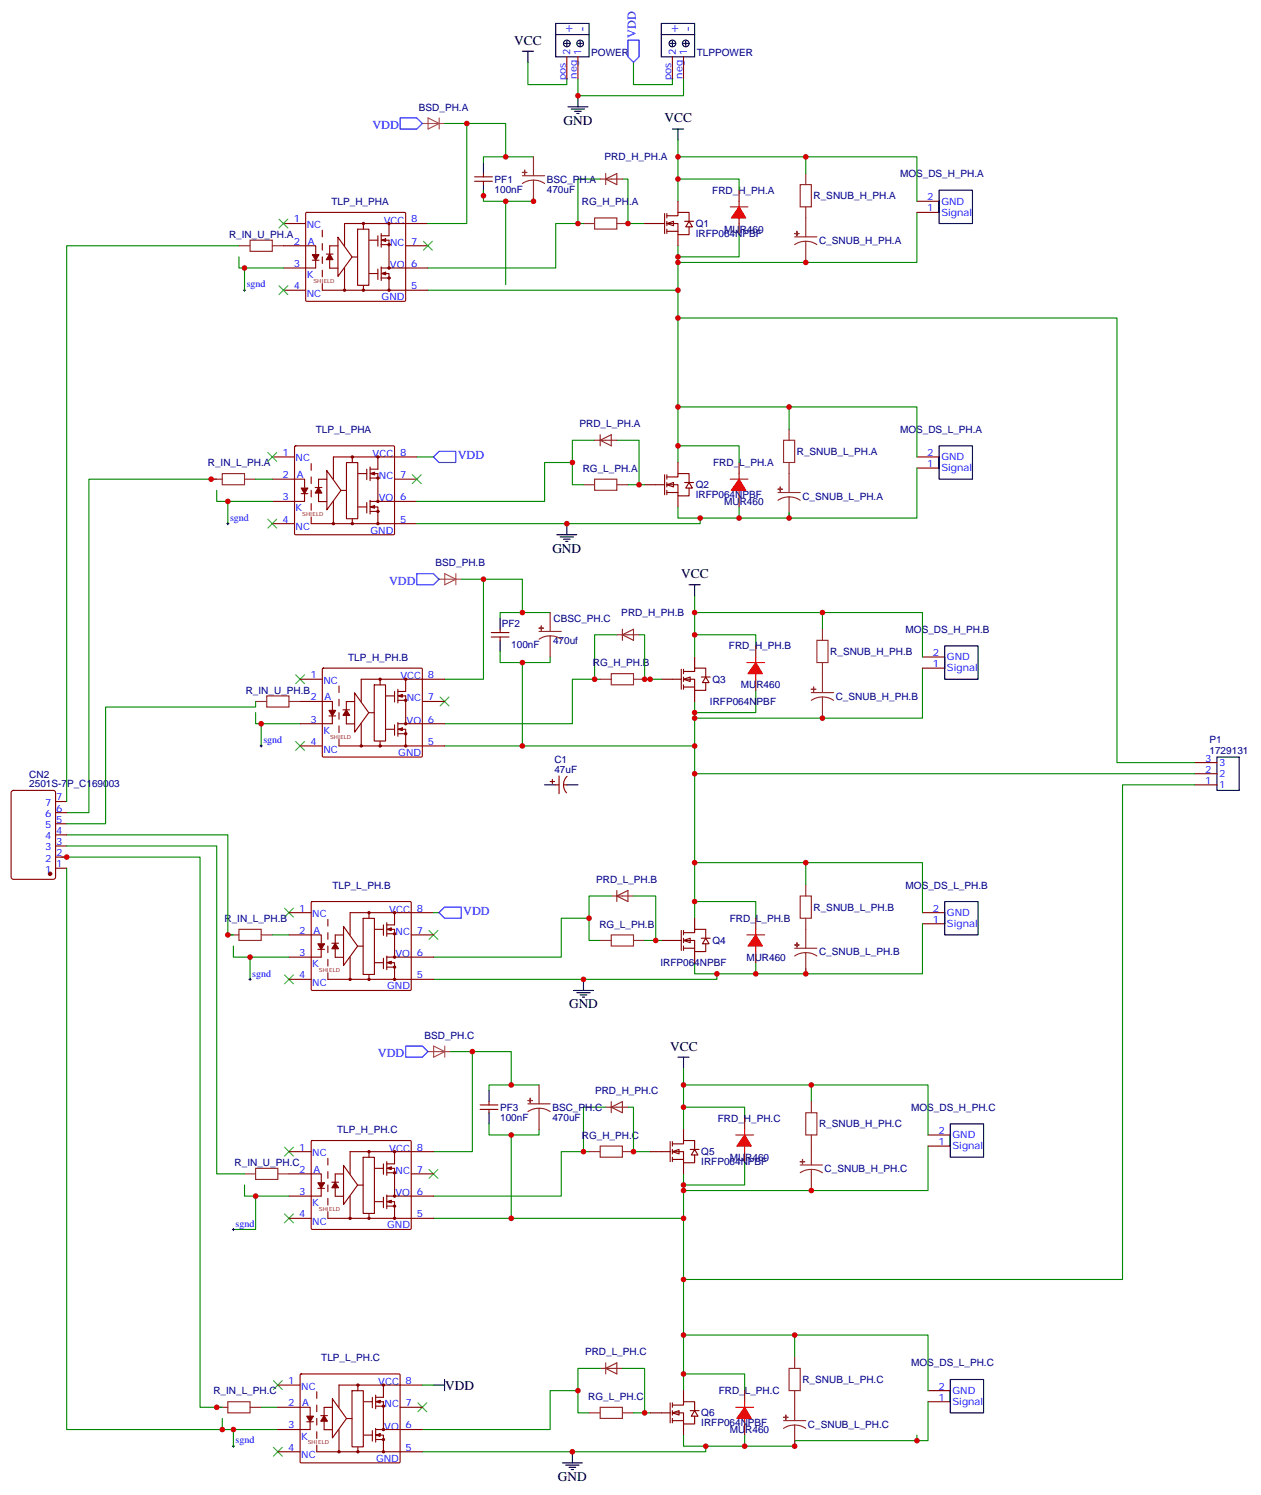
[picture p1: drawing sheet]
<svg xmlns="http://www.w3.org/2000/svg" width="400mm" height="474mm" viewBox="0 0 400 474" stroke-linecap="round" stroke-linejoin="round" font-family="sans-serif">
<g fill="none" stroke="#000" stroke-width=".35">
<path d="M165.8 16.3h3.5M167.6 16.3v3.5M176.4 7.4h10.6v10.6h-10.6zM176.4 11h10.6M179.2 13.8h1.4M179.9 13.1v1.4M183.4 13.8h1.5M184.1 13.1v1.4M209.9 7.4h10.6v10.6h-10.6zM209.9 11h10.6M212.7 13.8h1.4M213.4 13.1v1.4"/>
<path d="M217 13.8h1.4M217.7 13.1v1.4M180.3 33.9h6.3M181.3 34.6h4.3M182.4 35.3h2.1M183.1 36h.7M183.4 30.4v3.5M153.5 51.5v3.6M153.5 58.6v3.5M213.4 41h3.6M215.2 41v3.5M298.1 63.9v3.5v-7h10.6v10.5h-10.6v-3.5"/>
<path d="M298.1 145v3.6v-7.1h10.6v10.6h-10.6v-3.5M176.7 169.7h6.4M177.8 170.4h4.2M178.9 171.1h2.1M179.6 171.8h.7M179.9 166.2v3.5M158.7 196.2v3.5M218.7 185.6h3.5M220.5 185.6v3.5M158.7 203.2v3.6M299.9 208.5v3.6v-7.1h10.5v10.6h-10.5v-3.5M386.3 240.3h7v10.6h-7z"/>
<path d="M299.9 289.7v3.5v-7.1h10.5v10.6h-10.5v-3.5M182 314.4h6.4M183.1 315.1h4.2M184.1 315.8h2.2M184.9 316.5h.7M185.2 310.8v3.6M215.2 335.5h3.5M217 335.5v3.6M155.2 346.1v3.5M155.2 353.2v3.5M301.6 360.2v3.5v-7h10.6v10.6h-10.6v-3.6M137.6 439.6h3.5"/>
<path d="M141.1 437.8v3.6M301.6 441.4v3.5v-7.1h10.6v10.6h-10.6v-3.5M178.5 464.3h6.4M179.6 465h4.2M180.6 465.7h2.1M181.3 466.4h.7M181.7 460.8v3.5"/>
<circle cx="179.9" cy="13.8" r="1.06"/>
<circle cx="184.1" cy="13.8" r="1.06"/>
<circle cx="213.4" cy="13.8" r="1.06"/>
<circle cx="217.7" cy="13.8" r="1.06"/>
</g>
<g fill="none" stroke="#870000" stroke-width=".35">
<path d="M179.9 18v7.1M183.4 18v7.1M213.4 18v7.1M217 18v7.1M150.6 57.5h5.7M150.6 56.1h5.7M153.5 55.1v1M153.5 57.5v1.1M90 78h10.2v2.6M90 70.9h7M97.1 67.6l.3-.2 31.2 .1 .2 .3-.1 27.7-.3 .1h-31.2l-.2-.3zM107.3 75.3l4.5 6.3-4.5 6.1z"/>
<path d="M107.3 78h-2.7v2.7M113.5 72.7h3.6v17.9h-3.6zM115.4 70.9v1.8M117.2 76.2h2.7M119.9 74.8v3.3M121 74.1v4.4M121 77.6h2.5M122.4 76.2h1.1v9.2M123.5 70.9v3.9h-2.5M128.8 78h7M135.8 70.9h-26.4v7.1M234.6 60.4v3.5"/>
<path d="M234.6 70.9v3.6M291 67.4h7.1M291 63.9h7.1M90 92.1h7M99.1 82.6h2.1M100.2 82.6v2.5h-10.2M102.3 92.1h33.5M103.6 80.6h2.1M104.6 82.4v2.7h2.7M109.4 85.1v7M111.8 81.6h1.7M115.4 90.7v1.4"/>
<path d="M117.2 86.8h2.7M119.9 85.4v3.3M121 85.1h14.8M121 84.7v4.3M121 88.2h2.5M122.4 86.8h1.1v5.3M86.4 152.1h10.3v2.6M86.4 145h7.1M93.5 141.7l.3-.2h31.3l.1 .4v27.6l-.3 .2h-31.2l-.2-.3zM95.6 156.7h2.1M96.7 156.7v2.4h-10.3M100 154.7h2.2"/>
<path d="M101.1 156.5v2.7h2.6M103.7 149.4l4.5 6.2-4.5 6.2zM103.7 152.1h-2.6v2.6M105.8 159.1v7.1M108.2 155.6h1.8M110 146.8h3.6v17.8h-3.6zM111.8 145v1.8M113.7 150.3h2.7M116.4 148.9v3.3M116.4 159.5v3.3M117.5 159.1h14.8M117.5 148.2v4.3"/>
<path d="M117.5 158.8v4.3M117.5 151.7h2.4M118.9 150.3h1v9.2M119.9 145v3.9h-2.4M125.2 152.1h7.1M132.3 145h-26.5v7.1M234.6 146.8v3.5M234.6 157.4v3.5M291 145h7.1M291 148.6h7.1M86.4 166.2h7.1M98.8 166.2h33.5"/>
<path d="M111.8 164.8v1.4M113.7 160.9h2.7M117.5 162.3h2.4M118.9 160.9h1v5.3M158.7 199.7v1.1M95.2 215.6h7.1M102.4 212.2l.3-.1h31.2l.2 .3-.1 27.7-.3 .2-31.2-.1-.2-.3zM112.6 219.9l4.4 6.3-4.4 6.2zM118.8 217.4h3.6v17.8h-3.6zM120.6 215.6v1.7M125.2 219.5v3.3M126.3 218.8v4.3"/>
<path d="M128.8 215.6v3.9h-2.5M141.1 215.6h-26.4v7M155.9 202.2h5.7M155.9 200.8h5.7M158.7 202.2v1M239.9 205v3.5M239.9 215.6v3.5M292.8 212.1h7.1M292.8 208.5h7.1M95.2 222.6h10.3v2.7M95.2 236.7h7.1M104.4 227.2h2.1"/>
<path d="M105.5 227.2v2.5h-10.3M107.6 236.7h33.5M108.9 225.3h2.1M109.9 227.1v2.6h2.7M112.6 222.7h-2.7v2.6M114.7 229.7v7M117 226.2h1.8M120.6 235.3v1.4M122.5 231.5h2.7M122.5 220.9h2.7M125.2 230v3.4M126.3 229.7h14.8"/>
<path d="M126.3 229.3v4.4M126.3 232.9h2.5M126.3 222.3h2.5M127.7 231.5h1.1v5.2M127.7 220.9h1.1v9.1M134.1 222.6h7M379.2 249.1h7.1M379.2 245.6h7.1M379.2 242h7.1M91.7 296.7h10.3v2.7M91.7 289.7h7.1M98.8 286.3l.3-.2 31.3 .1 .1 .3v27.7l-.3 .2-31.2-.1-.2-.3z"/>
<path d="M105.3 299.4h2.2M109 294l4.5 6.3-4.5 6.1zM109 296.7h-2.6v2.7M115.3 291.5h3.5v17.8h-3.5zM117.1 289.7v1.7M119 295h2.7M121.7 293.5v3.4M122.8 292.8v4.4M122.8 296.4h2.4M124.2 295h1v9.1M125.2 289.7v3.8h-2.4M130.5 296.7h7.1"/>
<path d="M137.6 289.7h-26.5v7M239.9 291.4v3.6M292.8 289.7h7.1M292.8 293.2h7.1M91.7 310.8h7.1M100.9 301.3h2.1M102 301.3v2.5h-10.3M104.1 310.8h33.5M106.4 301.2v2.6h2.6M111.1 303.8v7M113.5 300.3h1.8M117.1 309.4v1.4"/>
<path d="M119 305.5h2.7M121.7 304.1v3.4M122.8 303.8h14.8M122.8 303.4v4.4M122.8 307h2.4M124.2 305.5h1v5.3M239.9 302v3.5M152.4 352.1h5.6M152.4 350.7h5.6M155.2 349.6v1.1M155.2 352.1v1.1M236.4 354.9v3.6"/>
<path d="M91.7 372.6h10.3v2.6M91.7 365.5h7.1M98.8 362.2l.3-.2h31.3l.1 .3v27.7l-.3 .2h-31.2l-.2-.3zM100.9 377.2h2.1M102 377.2v2.4h-10.3M105.3 375.2h2.2M106.4 377v2.7h2.6M109 369.9l4.5 6.2-4.5 6.2zM109 372.6h-2.6v2.6M111.1 379.6v7.1M113.5 376.1h1.8M115.3 367.3h3.5v17.8h-3.5z"/>
<path d="M117.1 365.5v1.8M119 370.8h2.7M121.7 369.4v3.3M121.7 380v3.3M122.8 368.7v4.3M122.8 379.3v4.3M122.8 379.6h14.8M122.8 372.2h2.4M124.2 370.8h1v9.2M125.2 365.5v3.9h-2.4M130.5 372.6h7.1M137.6 365.5h-26.5v7.1"/>
<path d="M236.4 365.5v3.5M294.6 363.7h7M294.6 360.2h7M91.7 386.7h7.1M104.1 386.7h33.5M117.1 385.3v1.4M119 381.4h2.7M122.8 382.8h2.4M124.2 381.4h1v5.3M88.2 439.6h7M95.3 436.2l.3-.1h31.2l.2 .3-.1 27.7-.3 .2-31.2-.1-.2-.3zM113.6 439.6v1.8"/>
<path d="M121.7 439.6v3.9h-2.5M134.1 439.6h-26.5v7.1M88.2 446.7h10.2v2.6M97.4 451.2h2.1M98.4 451.2v2.5h-10.2M101.8 449.3h2.1M102.9 451.1v2.7h2.6M105.5 444l4.5 6.2-4.5 6.2zM105.5 446.7h-2.6v2.6M107.6 453.7v7.1M110 450.2h1.7M111.7 441.4h3.6v17.8h-3.6z"/>
<path d="M113.6 459.4v1.4M115.5 455.5h2.7M115.5 444.9h2.7M118.2 443.5v3.3M118.2 454.1v3.3M119.2 453.7h14.9M119.2 442.8v4.3M119.2 453.4v4.3M119.2 456.9h2.5M119.2 446.3h2.5M120.6 455.5h1.1v5.3M120.6 444.9h1.1v9.2"/>
<path d="M127 446.7h7.1M236.4 441.4v3.5M236.4 451.9v3.6M294.6 444.9h7M294.6 441.4h7M88.2 460.8h7M100.5 460.8h33.6"/>
</g>
<g fill="none" stroke="#008700" stroke-width=".35">
<path d="M167.6 19.8v7h12.3v-1.7M201.1 19.8v7h12.3v-1.7M141.1 39.2h7.1M183.4 25.1v5.3h33.6v-5.3M160.5 49.8v-10.6h-12.3v31.7h-12.4M169.3 49.8h-15.8v1.7M190.5 56.8h-7.1v14.1h1.8M197.6 56.8h1.7v14.1h5.3M215.2 44.5v19.4M215.2 56.8h19.4v3.6M215.2 49.8h40.6v5.3M255.8 49.8h35.2v14.1"/>
<path d="M153.5 60.4v3.5h15.8v-1.8M160.5 63.9v26.4M183.4 70.9h-7v14.2h-40.6M215.2 78v68.8M234.6 74.5v7h-19.4M291 67.4v15.9h-75.8M75.8 81.5v3.6h14.2M135.8 92.1h79.4M215.2 100.9h139.3v141.1h24.7M188.7 139.7h-7v14.1h3.5M195.8 139.7h7v14.1h-3.5M215.2 129.2h35.3v7"/>
<path d="M250.5 129.2h40.5v15.8M68.8 152.1h-40.6v105.8h-7M68.8 155.6v3.5h17.6M81.1 152.1h5.3M132.3 145h5.3M181.7 146.8h-8.8v12.3h-40.6M215.2 141.5h19.4v5.3M291 148.6v15.8h-40.5M215.2 160.9v3.5h19.4v-3.5M222.2 164.4v1.8h-89.9M250.5 162.7v1.7h-15.9M146.4 183.8h7.1"/>
<path d="M165.8 194.4v-10.6h-12.3v31.8h-12.4M174.6 194.4h-15.9v1.8M220.5 194.4h40.6v5.3M220.5 189.1v19.4M261.1 194.4h31.7v14.1M158.7 206.8v3.5h15.9v-1.8M165.8 210.3v26.4M188.7 215.6h-7v14.1h-40.6M195.8 201.5h-7.1v14.1h1.8M202.8 201.5h1.8v14.1h1.8M220.5 201.5h19.4v3.5M239.9 219.1v7.1h-19.4v-3.6"/>
<path d="M292.8 212.1v15.8h-72.3M81.1 226.2v3.5h14.1M141.1 236.7h79.4M220.5 226.2v65.2M220.5 245.6h158.7M379.2 249.1h-22.9v157h-139.3M19.4 272h44.1v174.7h7.1M21.2 265h51.1v31.7h1.8M220.5 273.8h35.3v7M255.8 273.8h37v15.9M86.4 296.7h5.3M137.6 289.7h1.7"/>
<path d="M187 291.4h-8.8v12.4h-40.6M194 284.4h-7v14.1h3.5M201.1 284.4h7v14.1h-3.5M220.5 286.1h19.4v5.3M292.8 293.2v15.9h-37M74.1 300.2v3.6h17.6M220.5 305.5v3.6h19.4v-3.6M227.5 309.1v1.7h-89.9M255.8 307.3v1.8h-15.9M142.9 333.8h7M217 339.1v19.4M155.2 356.7v3.5h15.9v-1.7"/>
<path d="M162.3 344.3v-10.5h-12.4v31.7h-12.3M171.1 344.3h-15.9v1.8M192.3 351.4h-7.1v14.1h1.8M199.3 351.4h1.8v14.1h5.3M217 344.3h40.5v5.3M217 351.4h19.4v3.5M257.5 344.3h37.1v15.9M77.6 376.1v3.5h14.1M162.3 360.2v26.5M185.2 365.5h-7v14.1h-40.6M217 376.1v65.3M236.4 369v7.1h-19.4v-3.5"/>
<path d="M294.6 363.7v14.2h-77.6M137.6 386.7h79.4M134.1 439.6h3.5M190.5 434.3h-7.1v14.1h3.6M197.6 434.3h7v14.1h-3.5M217 423.7h35.2v7.1M217 436.1h19.4v5.3M252.2 423.7h42.4v17.7M70.6 450.2v3.5h17.6M82.9 446.7h5.3M183.4 441.4h-8.8v12.3h-40.5M217 455.5v3.5h19.4v-3.5"/>
<path d="M224 459v1.8h-89.9M291 455.5v1.7h-38.8v1.8h-15.8M294.6 444.9v12.3h-3.6"/>
</g>
<g fill="none" stroke="#8c2424" stroke-width=".35">
<path d="M190.5 56.8h7.1M192.3 56.8l3.5-1.7v3.5zM192.3 55.1v3.5M254 58.6h3.5v7.1h-3.5zM255.8 55.1v3.5M75.8 78h3.6M79.4 76.2h7v3.6h-7zM86.4 78h3.6M185.2 70.9h3.5M188.7 69.2h7.1v3.5h-7.1zM195.8 70.9h3.5M252.2 75.2h7.1"/>
<path d="M255.8 76.6l1.8 .2 1.7 .8M255.8 76.6l-1.9 .2-1.7 .8M255.8 65.7v9.5M255.8 76.6v6.7M188.7 139.7h7.1M190.5 139.7l3.5-1.7v3.5zM190.5 138v3.5M248.7 139.7h3.5v7.1h-3.5zM250.5 136.2v3.5M67 152.1h3.6M70.6 150.3h7v3.5h-7zM77.6 152.1h3.5"/>
<path d="M185.2 153.8h3.5M188.7 152.1h7.1v3.5h-7.1zM195.8 153.8h3.5M246.9 156.3h7.1M250.5 157.7l1.8 .3 1.7 .8M250.5 157.7l-1.9 .3-1.7 .8M250.5 146.8v9.5M250.5 157.7v6.7M197.6 199.7v3.5M261.1 199.7v3.5M190.5 215.6h3.5M194 213.8h7.1v3.5h-7.1z"/>
<path d="M195.8 201.5h7M197.6 201.5l3.5-1.8v3.5zM201.1 215.6h3.5M257.5 219.8h7.1M259.3 203.2h3.5v7.1h-3.5zM261.1 210.3v9.5M81.1 222.6h3.6M84.7 220.9h7v3.5h-7zM91.7 222.6h3.5M261.1 221.2l1.8 .3 1.7 .8M261.1 221.2l-1.9 .3-1.7 .8M261.1 221.2v6.7"/>
<path d="M72.3 296.7h3.5M75.8 295h7.1v3.5h-7.1zM82.9 296.7h3.5M190.5 298.5h3.5M194 296.7h7.1v3.5h-7.1zM194 284.4h7.1M195.8 282.6v3.5M195.8 284.4l3.5-1.8v3.5zM201.1 298.5h3.5M254 284.4h3.5v7h-3.5zM255.8 280.8v3.6M255.8 291.4v9.6"/>
<path d="M252.2 301h7.1M255.8 302.4l1.8 .2 1.7 .8M255.8 302.4l-1.9 .2-1.7 .8M255.8 302.4v6.7M192.3 351.4h7M194 349.6v3.6M194 351.4l3.6-1.8v3.6zM255.8 353.2h3.5v7h-3.5zM257.5 349.6v3.6M77.6 372.6h3.5M81.1 370.8h7.1v3.5h-7.1zM88.2 372.6h3.5"/>
<path d="M187 365.5h3.5M190.5 363.7h7.1v3.6h-7.1zM197.6 365.5h3.5M254 369.7h7.1M257.5 371.2l1.9 .2 1.7 .8M257.5 371.2l-1.8 .2-1.7 .8M257.5 360.2v9.5M257.5 371.2v6.7M190.5 434.3h7.1M192.3 432.5v3.6M192.3 434.3l3.5-1.8v3.6zM250.5 434.3h3.5v7.1h-3.5z"/>
<path d="M252.2 430.8v3.5M68.8 446.7h3.5M72.3 444.9h7.1v3.5h-7.1zM79.4 446.7h3.5M187 448.4h3.5M190.5 446.7h7.1v3.5h-7.1zM197.6 448.4h3.5M248.7 450.9h7.1M252.2 452.3l1.9 .2 1.7 .9M252.2 452.3l-1.8 .2-1.7 .9M252.2 441.4v9.5M252.2 452.3v6.7"/>
</g>
<path d="M102.3 73.1v21.1M98.8 147.1v21.2M107.6 217.7v21.2M104.1 291.8v21.1M104.1 367.6v21.2M100.5 441.7v21.2" fill="none" stroke="#870000" stroke-width=".35" stroke-dasharray="2.1 2.1"/>
<g fill="#870000" stroke="#870000" stroke-width=".35">
<path d="M121 86.8l1.4-.4v.8z"/>
<path d="M121 76.2l1.4-.4v.8z"/>
<path d="M99.1 80.8h2.1l-1 1.8z"/>
<path d="M104.6 80.6l1.1 1.8h-2.1z"/>
<path d="M117.5 160.9l1.4-.4v.8z"/>
<path d="M117.5 150.3l1.4-.4v.8z"/>
<path d="M95.6 154.9h2.1l-1 1.8z"/>
<path d="M101.1 154.7l1.1 1.8h-2.2z"/>
<path d="M122.8 305.5l1.4-.4v.8z"/>
<path d="M122.8 294.9l1.4-.4v.9z"/>
<path d="M100.9 299.5h2.1l-1 1.8z"/>
<path d="M106.4 299.4l1.1 1.7h-2.2z"/>
<path d="M126.3 231.4l1.4-.4v.9z"/>
<path d="M126.3 220.9l1.4-.4v.8z"/>
<path d="M104.4 225.5h2.1l-1 1.7z"/>
<path d="M109.9 225.3l1.1 1.7h-2.1z"/>
<path d="M119.3 455.5l1.3-.5v.9z"/>
<path d="M119.3 444.9l1.3-.4v.8z"/>
<path d="M97.4 449.5h2.1l-1.1 1.7z"/>
<path d="M102.9 449.3l1 1.8h-2.1z"/>
<path d="M122.8 381.4l1.4-.4v.8z"/>
<path d="M122.8 370.8l1.4-.4v.8z"/>
<path d="M100.9 375.4h2.1l-1 1.8z"/>
<path d="M106.4 375.2l1.1 1.8h-2.2z"/>
<circle cx="123.5" cy="92.1" r=".35"/>
<circle cx="123.5" cy="88.2" r=".35"/>
<circle cx="123.5" cy="85.1" r=".35"/>
<circle cx="115.4" cy="92.1" r=".35"/>
<circle cx="109.4" cy="92.1" r=".35"/>
<circle cx="123.5" cy="77.6" r=".35"/>
<circle cx="115.4" cy="70.9" r=".35"/>
<circle cx="123.5" cy="70.9" r=".35"/>
<circle cx="119.9" cy="166.2" r=".35"/>
<circle cx="119.9" cy="162.3" r=".35"/>
<circle cx="119.9" cy="159.1" r=".35"/>
<circle cx="111.8" cy="166.2" r=".35"/>
<circle cx="105.8" cy="166.2" r=".35"/>
<circle cx="119.9" cy="151.7" r=".35"/>
<circle cx="111.8" cy="145" r=".35"/>
<circle cx="119.9" cy="145" r=".35"/>
<circle cx="125.2" cy="310.8" r=".35"/>
<circle cx="125.2" cy="307" r=".35"/>
<circle cx="125.2" cy="303.8" r=".35"/>
<circle cx="117.1" cy="310.8" r=".35"/>
<circle cx="111.1" cy="310.8" r=".35"/>
<circle cx="125.2" cy="296.4" r=".35"/>
<circle cx="117.1" cy="289.7" r=".35"/>
<circle cx="125.2" cy="289.7" r=".35"/>
<circle cx="128.8" cy="236.7" r=".35"/>
<circle cx="128.8" cy="232.9" r=".35"/>
<circle cx="128.8" cy="229.7" r=".35"/>
<circle cx="120.7" cy="236.7" r=".35"/>
<circle cx="114.7" cy="236.7" r=".35"/>
<circle cx="128.8" cy="222.3" r=".35"/>
<circle cx="120.7" cy="215.6" r=".35"/>
<circle cx="128.8" cy="215.6" r=".35"/>
<circle cx="121.7" cy="460.8" r=".35"/>
<circle cx="121.7" cy="456.9" r=".35"/>
<circle cx="121.7" cy="453.7" r=".35"/>
<circle cx="113.6" cy="460.8" r=".35"/>
<circle cx="107.6" cy="460.8" r=".35"/>
<circle cx="121.7" cy="446.3" r=".35"/>
<circle cx="113.6" cy="439.6" r=".35"/>
<circle cx="121.7" cy="439.6" r=".35"/>
<circle cx="125.2" cy="386.7" r=".35"/>
<circle cx="125.2" cy="382.8" r=".35"/>
<circle cx="125.2" cy="379.6" r=".35"/>
<circle cx="117.1" cy="386.7" r=".35"/>
<circle cx="111.1" cy="386.7" r=".35"/>
<circle cx="125.2" cy="372.2" r=".35"/>
<circle cx="117.1" cy="365.5" r=".35"/>
<circle cx="125.2" cy="365.5" r=".35"/>
</g>
<path d="M134.1 39.2h3.4M135.9 37.4l3.5 1.8-3.5 1.8zM137.6 39.2h3.5M139.4 37.4v3.6M139.3 183.8h3.5M141.2 182.1l3.5 1.7-3.5 1.8zM142.9 183.8h3.5M144.7 182.1v3.5M135.8 333.8h3.5M137.6 332l3.6 1.8-3.6 1.7zM139.4 333.8h3.5M141.2 332v3.5" fill="none" stroke="#a64a4a" stroke-width=".35"/>
<g fill="none" stroke="#f00" stroke-width=".35">
<path d="M231.8 65.7h5.6M234.6 63.9v1.8M234.6 69.2v1.7M231.8 152.1h5.6M234.6 150.3v1.8M234.6 155.6v1.8M237.1 210.3h5.6M239.9 208.5v1.8M239.9 213.8v1.8M237.1 296.7h5.6M239.9 295v1.7M239.9 300.2v1.8"/>
<path d="M236.4 358.5v1.7M233.5 360.2h5.7M236.4 363.7v1.8M233.5 446.7h5.7M236.4 444.9v1.8M236.4 450.2v1.7"/>
</g>
<g fill="#f00" stroke="#f00" stroke-width=".35">
<path d="M234.6 65.7l2.1 3.5h-4.6z"/>
<path d="M234.6 152.1l2.1 3.5h-4.6z"/>
<path d="M239.9 296.7l2.1 3.5h-4.6z"/>
<path d="M239.9 210.3l2.1 3.5h-4.6z"/>
<path d="M236.4 446.7l2.1 3.5h-4.6z"/>
<path d="M236.4 360.2l2.1 3.5h-4.6z"/>
</g>
<g fill="none" stroke="#3c3" stroke-width=".35">
<path d="M88.5 69.5l2.9 2.9M91.4 69.5l-2.9 2.9M134.4 76.6l2.8 2.8M137.2 76.6l-2.8 2.8M88.5 90.7l2.9 2.8M91.4 90.7l-2.9 2.8M85 143.6l2.8 2.8M87.8 143.6l-2.8 2.8M130.9 150.7l2.8 2.8M133.7 150.7l-2.8 2.8M85 164.8l2.8 2.8M87.8 164.8l-2.8 2.8"/>
<path d="M93.8 214.2l2.9 2.8M96.7 214.2l-2.9 2.8M93.8 235.3l2.9 2.9M96.7 235.3l-2.9 2.9M139.7 221.2l2.8 2.8M142.5 221.2l-2.8 2.8M90.3 288.3l2.8 2.8M93.1 288.3l-2.8 2.8M136.2 295.3l2.8 2.8M139 295.3l-2.8 2.8M90.3 309.4l2.8 2.8M93.1 309.4l-2.8 2.8"/>
<path d="M90.3 364.1l2.8 2.8M93.1 364.1l-2.8 2.8M136.2 371.2l2.8 2.8M139 371.2l-2.8 2.8M90.3 385.3l2.8 2.8M93.1 385.3l-2.8 2.8M86.8 438.2l2.8 2.8M89.6 438.2l-2.8 2.8M86.8 459.4l2.8 2.8M89.6 459.4l-2.8 2.8M132.6 445.2l2.9 2.9M135.5 445.2l-2.9 2.9"/>
</g>
<g fill="#8c2424" stroke="#8c2424" stroke-width=".35">
<path d="M252.2 74.1l1.4 .1z"/>
<path d="M252.9 73.4l.1 1.4z"/>
<path d="M246.9 155.3h1.5z"/>
<path d="M247.6 154.6l.1 1.4z"/>
<path d="M252.2 299.9h1.4z"/>
<path d="M252.9 299.2l.1 1.4z"/>
<path d="M257.5 218.8h1.4z"/>
<path d="M258.2 218.1l.1 1.4z"/>
<path d="M248.7 449.8l1.4 .1z"/>
<path d="M249.4 449.1v1.4z"/>
<path d="M254 368.7h1.4z"/>
<path d="M254.7 368v1.4z"/>
</g>
<path d="M199.3 12.7h3.5v5.3l-1.7 1.8-1.8-1.8zM127 37.4h5.3l1.8 1.8-1.8 1.8h-5.3zM137.6 145l1.7-1.7h5.3v3.5h-5.3zM132.3 182.1h5.3l1.7 1.7-1.7 1.8h-5.3zM139.3 289.7l1.8-1.8h5.3v3.5h-5.3zM128.8 332h5.3l1.7 1.8-1.7 1.7h-5.3z" fill="none" stroke="#00f" stroke-width=".35"/>
<g fill="#fff" stroke="#870000" stroke-width=".35">
<path d="M211.7 70.9l2.1-.7v1.4z"/>
<path d="M218.7 70.2l1.1 1.8h-2.1z"/>
</g>
<path d="M204.6 70.9h6.4M211 67.8v6.3M211.7 68.5h3.5v-1.1h3.5v2.8M211.7 70.9h3.5v3.6h3.5v-2.5M211.7 73.4h3.5M211.7 67.8v1.4M211.7 70.2v1.4M211.7 72.7v1.4M215.2 63.9v3.5M215.2 74.5v3.5M217.3 70.2h2.8" fill="none" stroke="#870000" stroke-width=".35"/>
<g fill="#fff" stroke="#870000" stroke-width=".35">
<path d="M211.7 153.8l2.1-.7v1.5z"/>
<path d="M218.7 153.1l1.1 1.8h-2.1z"/>
</g>
<path d="M204.6 153.8h6.4M211 150.7v6.3M211.7 151.4h3.5v-1.1h3.5v2.8M211.7 153.8h3.5v3.6h3.5v-2.5M211.7 156.3h3.5M211.7 150.7v1.4M211.7 153.1v1.5M211.7 155.6v1.4M215.2 146.8v3.5M215.2 157.4v3.5M217.3 153.1h2.8" fill="none" stroke="#870000" stroke-width=".35"/>
<g fill="#fff" stroke="#870000" stroke-width=".35">
<path d="M217 215.6l2.1-.7v1.4z"/>
<path d="M224 214.9l1.1 1.7h-2.1z"/>
</g>
<path d="M209.9 215.6h6.4M216.3 212.4v6.4M217 213.1h3.5v-1h3.5v2.8M217 215.6h3.5v3.5h3.5v-2.5M217 218.1h3.5M217 212.4v1.4M217 214.9v1.4M217 217.3v1.5M220.5 208.5v3.6M220.5 219.1v3.5M222.6 214.9h2.8" fill="none" stroke="#870000" stroke-width=".35"/>
<g fill="#fff" stroke="#870000" stroke-width=".35">
<path d="M217 298.5l2.1-.7v1.4z"/>
<path d="M224 297.8l1.1 1.7h-2.1z"/>
</g>
<path d="M209.9 298.5h6.4M216.3 295.3v6.4M217 296h3.5v-1h3.5v2.8M217 298.5h3.5v3.5h3.5v-2.5M217 295.3v1.4M217 297.8v1.4M220.5 291.4v3.6M222.6 297.8h2.8M217 301h3.5M217 300.2v1.5M220.5 302v3.5" fill="none" stroke="#870000" stroke-width=".35"/>
<g fill="#fff" stroke="#870000" stroke-width=".35">
<path d="M213.4 365.5l2.1-.7v1.4z"/>
<path d="M220.5 364.8l1 1.8h-2.1z"/>
</g>
<path d="M217 358.5v3.5M206.4 365.5h6.3M212.7 362.3v6.4M213.4 363h3.6v-1h3.5v2.8M213.4 365.5h3.6v3.5h3.5v-2.4M213.4 368h3.6M213.4 362.3v1.4M213.4 364.8v1.4M213.4 367.3v1.4M217 369v3.6M219.1 364.8h2.8" fill="none" stroke="#870000" stroke-width=".35"/>
<g fill="#fff" stroke="#870000" stroke-width=".35">
<path d="M213.4 448.4l2.1-.7v1.4z"/>
<path d="M220.5 447.7l1 1.8h-2.1z"/>
</g>
<g fill="none" stroke="#870000" stroke-width=".35">
<path d="M3.8 251.1l.4-.2h12.7l.7 .4v27.1l-.4 .6-13 .1-.6-.5-.1-27zM17.6 257.9h3.6M17.6 254.4h3.6M174.6 248h1.4M175.3 247.3v1.4M176.4 249.1h1M177.4 246.3v5.6M178.9 249.1h1M180 246.4a3.8 3.8 0 0 0-.2 5.2M17.6 275.6h3.6M17.6 272h3.6M17.6 268.5h3.6"/>
<path d="M17.6 265h3.6M17.6 261.4h3.6M206.4 448.4h6.3M212.7 445.2v6.4M213.4 445.9h3.6v-1h3.5v2.8M213.4 448.4h3.6v3.5h3.5v-2.4M213.4 450.9h3.6M213.4 445.2v1.5M213.4 447.7v1.4M213.4 450.2v1.4M217 441.4v3.5M217 451.9v3.6"/>
<path d="M219.1 447.7h2.8"/>
</g>
<g fill="none" stroke="#008700" stroke-width=".35">
<path d="M75.8 78h-54.6v176.4M77.6 85.1v7M72.3 159.1v7.1M202.8 153.8h1.8M204.6 215.6h5.3M81.1 222.6v1.8h-47.6v37h-12.3M82.9 229.7v7M21.2 268.5h47.6v104.1h8.8M21.2 275.6v178.1h49.4M208.1 298.5h1.8M79.4 303.8v7M81.1 379.6v10.6h-7"/>
<path d="M74.1 453.7v5.3M204.6 448.4h1.8"/>
</g>
<path d="M77.3 92.1h.7M77.6 91.8v.7M72 166.2h.7M72.3 165.8v.7M82.5 236.7h.8M82.9 236.4v.7M79 310.8h.7M79.4 310.5v.7M73.7 390.2h.7M74.1 389.9v.7M73.7 459h.7M74.1 458.6v.8" fill="none" stroke="#000" stroke-width=".32"/>
<circle cx="15.9" cy="277.3" r=".53" fill="#870000" stroke="#870000" stroke-width=".35"/>
<g fill="none" stroke="#8c2424" stroke-width=".35">
<path d="M165.8 55.8h7.1M169.3 57.2l1.9 .2 1.7 .8M169.3 57.2l-1.8 .2-1.7 .8M169.3 49.8v6M169.3 57.2v6.7M174.6 194.4v6M171.1 200.4h7.1M174.6 201.8l1.9 .3 1.7 .8M174.6 201.8l-1.8 .3-1.7 .8M174.6 201.8v6.7M167.6 350.3h7M171.1 351.8l1.8 .2 1.7 .8"/>
<path d="M171.1 351.8l-1.9 .2-1.6 .8M171.1 344.3v6M171.1 351.8v6.7"/>
</g>
<g fill="#8c2424" stroke="#8c2424" stroke-width=".35">
<path d="M167.6 349.3h1.4z"/>
<path d="M168.3 348.6v1.4z"/>
<path d="M171.1 199.4h1.4z"/>
<path d="M171.8 198.6v1.5z"/>
<path d="M165.8 54.7l1.4 .1z"/>
<path d="M166.5 54v1.4z"/>
</g>
<path d="M172.9 249.1h3.5M179.9 249.1h3.5" fill="none" stroke="#000" stroke-width=".35"/>
<g fill="#c00">
<circle cx="183.4" cy="30.4" r=".88"/>
<circle cx="215.2" cy="56.8" r=".88"/>
<circle cx="222.3" cy="164.4" r=".88"/>
<circle cx="215.2" cy="92.1" r=".88"/>
<circle cx="183.4" cy="70.9" r=".88"/>
<circle cx="181.7" cy="146.8" r=".88"/>
<circle cx="179.9" cy="166.2" r=".88"/>
<circle cx="148.2" cy="39.2" r=".88"/>
<circle cx="215.2" cy="83.3" r=".88"/>
<circle cx="215.2" cy="49.8" r=".88"/>
<circle cx="215.2" cy="129.2" r=".88"/>
<circle cx="234.6" cy="164.4" r=".88"/>
<circle cx="250.5" cy="164.4" r=".88"/>
<circle cx="160.5" cy="49.8" r=".88"/>
<circle cx="199.3" cy="70.9" r=".88"/>
<circle cx="204.6" cy="215.6" r=".88"/>
<circle cx="165.8" cy="194.4" r=".88"/>
<circle cx="255.8" cy="309.1" r=".88"/>
<circle cx="239.9" cy="309.1" r=".88"/>
<circle cx="220.5" cy="273.8" r=".88"/>
<circle cx="220.5" cy="194.4" r=".88"/>
<circle cx="220.5" cy="227.9" r=".88"/>
<circle cx="153.5" cy="183.8" r=".88"/>
<circle cx="185.2" cy="310.8" r=".88"/>
<circle cx="187" cy="291.4" r=".88"/>
<circle cx="188.7" cy="215.6" r=".88"/>
<circle cx="165.8" cy="236.7" r=".88"/>
<circle cx="165.8" cy="210.3" r=".88"/>
<circle cx="220.5" cy="236.7" r=".88"/>
<circle cx="220.5" cy="286.1" r=".88"/>
<circle cx="227.5" cy="309.1" r=".88"/>
<circle cx="220.5" cy="201.5" r=".88"/>
<circle cx="201.1" cy="365.5" r=".88"/>
<circle cx="162.3" cy="344.3" r=".88"/>
<circle cx="252.2" cy="459" r=".88"/>
<circle cx="236.4" cy="459" r=".88"/>
<circle cx="217" cy="423.7" r=".88"/>
<circle cx="217" cy="344.3" r=".88"/>
<circle cx="217" cy="377.9" r=".88"/>
<circle cx="149.9" cy="333.8" r=".88"/>
<circle cx="181.7" cy="460.8" r=".88"/>
<circle cx="183.4" cy="441.4" r=".88"/>
<circle cx="185.2" cy="365.5" r=".88"/>
<circle cx="162.3" cy="386.7" r=".88"/>
<circle cx="162.3" cy="360.2" r=".88"/>
<circle cx="217" cy="386.7" r=".88"/>
<circle cx="217" cy="436.1" r=".88"/>
<circle cx="224" cy="459" r=".88"/>
<circle cx="217" cy="351.4" r=".88"/>
<circle cx="255.8" cy="49.8" r=".88"/>
<circle cx="255.8" cy="83.3" r=".88"/>
<circle cx="250.5" cy="129.2" r=".88"/>
<circle cx="261.1" cy="194.4" r=".88"/>
<circle cx="261.1" cy="227.9" r=".88"/>
<circle cx="255.8" cy="273.8" r=".88"/>
<circle cx="257.5" cy="344.3" r=".88"/>
<circle cx="257.5" cy="377.9" r=".88"/>
<circle cx="252.2" cy="423.7" r=".88"/>
<circle cx="291" cy="457.2" r=".88"/>
<circle cx="215.2" cy="100.9" r=".88"/>
<circle cx="220.5" cy="245.6" r=".88"/>
<circle cx="217" cy="406.1" r=".88"/>
<circle cx="215.2" cy="141.5" r=".88"/>
<circle cx="204.6" cy="448.4" r=".88"/>
<circle cx="217" cy="376.1" r=".88"/>
<circle cx="208.1" cy="298.5" r=".88"/>
<circle cx="220.5" cy="226.2" r=".88"/>
<circle cx="206.4" cy="215.6" r=".88"/>
<circle cx="202.8" cy="153.8" r=".88"/>
<circle cx="215.2" cy="81.5" r=".88"/>
<circle cx="77.6" cy="85.1" r=".88"/>
<circle cx="72.3" cy="159.1" r=".88"/>
<circle cx="82.9" cy="229.7" r=".88"/>
<circle cx="79.4" cy="303.8" r=".88"/>
<circle cx="81.1" cy="379.6" r=".88"/>
<circle cx="74.1" cy="453.7" r=".88"/>
<circle cx="67" cy="152.1" r=".88"/>
<circle cx="72.3" cy="296.7" r=".88"/>
<circle cx="68.8" cy="446.7" r=".88"/>
<circle cx="21.2" cy="272" r=".88"/>
<circle cx="70.6" cy="453.7" r=".88"/>
<circle cx="153.5" cy="62.1" r=".88"/>
<circle cx="169.3" cy="63.9" r=".88"/>
<circle cx="160.5" cy="63.9" r=".88"/>
</g>
<g font-size="4.2" fill="#00f">
<text x="181.8" y="10.9" transform="rotate(-90 181.8 10.9)">+</text>
<text x="186.1" y="10.1" transform="rotate(-90 186.1 10.1)">-</text>
<text x="215.4" y="10.9" transform="rotate(-90 215.4 10.9)">+</text>
<text x="219.6" y="10.1" transform="rotate(-90 219.6 10.1)">-</text>
</g>
<g font-size="4.2">
<text x="163.2" y="14.1">VCC</text>
<text x="178.9" y="39.5">GND</text>
<text x="211" y="38.8">VCC</text>
<text x="175.3" y="175.4">GND</text>
<text x="216.2" y="183.5">VCC</text>
<text x="180.6" y="320">GND</text>
<text x="212.7" y="333.4">VCC</text>
<text x="141.3" y="441">VDD</text>
<text x="177.1" y="469.9">GND</text>
</g>
<g font-size="3.9" fill="#00f">
<text x="201.8" y="12.1" transform="rotate(-90 201.8 12.1)">VDD</text>
<text x="118.2" y="40.9">VDD</text>
<text x="145.3" y="145.8">VDD</text>
<text x="123.5" y="185.6">VDD</text>
<text x="147" y="290.4">VDD</text>
<text x="120" y="335.5">VDD</text>
</g>
<g font-size="3.2" fill="#00f">
<text x="181" y="17.3" transform="rotate(-90 181 17.3)">2</text>
<text x="184.5" y="17.3" transform="rotate(-90 184.5 17.3)">1</text>
<text x="214.5" y="17.3" transform="rotate(-90 214.5 17.3)">2</text>
<text x="218" y="17.3" transform="rotate(-90 218 17.3)">1</text>
<text x="179.6" y="25.3" transform="rotate(-90 179.6 25.3)">pos</text>
<text x="183.1" y="25" transform="rotate(-90 183.1 25)">neg</text>
<text x="213.1" y="25.3" transform="rotate(-90 213.1 25.3)">pos</text>
<text x="216.6" y="25" transform="rotate(-90 216.6 25)">neg</text>
<text x="294.3" y="63.5">2</text>
<text x="298.8" y="64.9">GND</text>
<text x="93.2" y="70.6">1</text>
<text x="121.8" y="70.9">VCC</text>
<text x="130.5" y="70.6">8</text>
<text x="294.3" y="67.1">1</text>
<text x="298.8" y="68.5">Signal</text>
<text x="93.2" y="77.6">2</text>
<text x="97.4" y="72.4">NC</text>
<text x="97.7" y="77.6">A</text>
<text x="123.8" y="78">NC</text>
<text x="130.5" y="77.6">7</text>
<text x="93.2" y="84.7">3</text>
<text x="97.4" y="88.2">K</text>
<text x="123.7" y="85.1">VO</text>
<text x="130.5" y="84.7">6</text>
<text x="78.3" y="91.2">sgnd</text>
<text x="93.2" y="91.8">4</text>
<text x="97.4" y="94.2">NC</text>
<text x="121.1" y="95.3">GND</text>
<text x="130.5" y="91.8">5</text>
<text x="89.7" y="144.7">1</text>
<text x="93.8" y="146.4">NC</text>
<text x="118.3" y="145">VCC</text>
<text x="127" y="144.7">8</text>
<text x="294.3" y="148.2">1</text>
<text x="294.3" y="144.7">2</text>
<text x="298.8" y="149.6">Signal</text>
<text x="298.8" y="146.1">GND</text>
<text x="89.7" y="151.7">2</text>
<text x="94.2" y="151.7">A</text>
<text x="120.3" y="152.1">NC</text>
<text x="127" y="151.7">7</text>
<text x="89.7" y="158.8">3</text>
<text x="120.2" y="159.1">VO</text>
<text x="127" y="158.8">6</text>
<text x="73" y="165.3">sgnd</text>
<text x="89.7" y="165.8">4</text>
<text x="93.8" y="162.3">K</text>
<text x="127" y="165.8">5</text>
<text x="93.8" y="168.3">NC</text>
<text x="117.6" y="169.4">GND</text>
<text x="296.1" y="208.2">2</text>
<text x="300.6" y="209.6">GND</text>
<text x="98.5" y="215.2">1</text>
<text x="127.1" y="215.6">VCC</text>
<text x="135.8" y="215.2">8</text>
<text x="296.1" y="211.7">1</text>
<text x="300.6" y="213.1">Signal</text>
<text x="102.7" y="217">NC</text>
<text x="98.5" y="222.3">2</text>
<text x="103" y="222.3">A</text>
<text x="129.1" y="222.6">NC</text>
<text x="135.8" y="222.3">7</text>
<text x="98.5" y="229.3">3</text>
<text x="102.7" y="232.9">K</text>
<text x="129" y="229.7">VO</text>
<text x="135.8" y="229.3">6</text>
<text x="83.6" y="235.9">sgnd</text>
<text x="98.5" y="236.4">4</text>
<text x="102.7" y="238.9">NC</text>
<text x="126.4" y="239.9">GND</text>
<text x="135.8" y="236.4">5</text>
<text x="382.5" y="245.2">2</text>
<text x="382.5" y="241.7">3</text>
<text x="387" y="243.1">3</text>
<text x="382.5" y="248.7">1</text>
<text x="387" y="250.2">1</text>
<text x="387" y="246.6">2</text>
<text x="14.3" y="255.8">7</text>
<text x="17.8" y="257.6">6</text>
<text x="17.8" y="254">7</text>
<text x="14.3" y="262.9">5</text>
<text x="14.3" y="259.3">6</text>
<text x="17.8" y="261.1">5</text>
<text x="14.3" y="269.9">3</text>
<text x="14.3" y="266.4">4</text>
<text x="17.8" y="268.1">3</text>
<text x="17.8" y="264.6">4</text>
<text x="14.3" y="273.4">2</text>
<text x="17.8" y="275.2">1</text>
<text x="17.8" y="271.7">2</text>
<text x="14.3" y="277">1</text>
<text x="95" y="289.3">1</text>
<text x="99.1" y="291.1">NC</text>
<text x="123.6" y="289.7">VCC</text>
<text x="132.3" y="289.3">8</text>
<text x="296.1" y="292.8">1</text>
<text x="296.1" y="289.3">2</text>
<text x="300.6" y="290.7">GND</text>
<text x="95" y="296.4">2</text>
<text x="99.5" y="296.4">A</text>
<text x="125.6" y="296.7">NC</text>
<text x="132.3" y="296.4">7</text>
<text x="300.6" y="294.3">Signal</text>
<text x="95" y="303.4">3</text>
<text x="125.5" y="303.8">VO</text>
<text x="132.3" y="303.4">6</text>
<text x="80.1" y="310">sgnd</text>
<text x="95" y="310.5">4</text>
<text x="99.1" y="307">K</text>
<text x="132.3" y="310.5">5</text>
<text x="99.1" y="312.9">NC</text>
<text x="122.9" y="314">GND</text>
<text x="297.8" y="359.9">2</text>
<text x="95" y="365.2">1</text>
<text x="123.6" y="365.5">VCC</text>
<text x="132.3" y="365.2">8</text>
<text x="297.8" y="363.4">1</text>
<text x="302.3" y="364.8">Signal</text>
<text x="302.3" y="361.3">GND</text>
<text x="99.1" y="366.9">NC</text>
<text x="95" y="372.2">2</text>
<text x="99.5" y="372.2">A</text>
<text x="125.6" y="372.6">NC</text>
<text x="132.3" y="372.2">7</text>
<text x="95" y="379.3">3</text>
<text x="99.1" y="382.8">K</text>
<text x="125.5" y="379.6">VO</text>
<text x="132.3" y="379.3">6</text>
<text x="74.8" y="389.3">sgnd</text>
<text x="95" y="386.3">4</text>
<text x="99.1" y="388.8">NC</text>
<text x="122.9" y="389.9">GND</text>
<text x="132.3" y="386.3">5</text>
<text x="91.5" y="439.2">1</text>
<text x="95.6" y="441">NC</text>
<text x="120" y="439.6">VCC</text>
<text x="128.8" y="439.2">8</text>
<text x="297.8" y="441">2</text>
<text x="302.3" y="442.4">GND</text>
<text x="91.5" y="446.3">2</text>
<text x="96" y="446.3">A</text>
<text x="122.1" y="446.7">NC</text>
<text x="128.8" y="446.3">7</text>
<text x="297.8" y="444.5">1</text>
<text x="302.3" y="445.9">Signal</text>
<text x="91.5" y="453.4">3</text>
<text x="122" y="453.7">VO</text>
<text x="128.8" y="453.4">6</text>
<text x="74.8" y="458.1">sgnd</text>
<text x="91.5" y="460.4">4</text>
<text x="95.6" y="456.9">K</text>
<text x="128.8" y="460.4">5</text>
<text x="95.6" y="462.9">NC</text>
<text x="119.4" y="463.9">GND</text>
</g>
<g font-size="3.2" fill="#000080">
<text x="187.7" y="17.7">POWER</text>
<text x="221.2" y="17.8">TLPPOWER</text>
<text x="133" y="35.1">BSD_PH.A</text>
<text x="191.9" y="50.8">PRD_H_PH.A</text>
<text x="157" y="58">PF1</text>
<text x="173.6" y="58.1">BSC_PH.A</text>
<text x="285.7" y="56.2">MOS_DS_H_PH.A</text>
<text x="105.2" y="65.1">TLP_H_PHA</text>
<text x="157" y="61.1">100nF</text>
<text x="173.6" y="61.1">470uF</text>
<text x="184.7" y="65">RG_H_PH.A</text>
<text x="226.1" y="61.5">FRD_H_PH.A</text>
<text x="258.2" y="63.3">R_SNUB_H_PH.A</text>
<text x="72.7" y="75.6">R_IN_U_PH.A</text>
<text x="220.8" y="75.2">IRFP064NPBF</text>
<text x="220.8" y="72.1">Q1</text>
<text x="229.9" y="73.8">MUR460</text>
<text x="260" y="77.4">C_SNUB_H_PH.A</text>
<text x="100.2" y="137.4">TLP_L_PHA</text>
<text x="183.9" y="135.6">PRD_L_PH.A</text>
<text x="285.7" y="137.4">MOS_DS_L_PH.A</text>
<text x="66" y="148">R_IN_L_PH.A</text>
<text x="185" y="149.8">RG_L_PH.A</text>
<text x="226.4" y="147.9">FRD_L_PH.A</text>
<text x="252.9" y="144.4">R_SNUB_L_PH.A</text>
<text x="220.8" y="155">Q2</text>
<text x="220.8" y="158.1">IRFP064NPBF</text>
<text x="229.9" y="160.3">MUR460</text>
<text x="254.7" y="158.6">C_SNUB_L_PH.A</text>
<text x="138.3" y="179.7">BSD_PH.B</text>
<text x="175.7" y="197.4">CBSC_PH.C</text>
<text x="197.2" y="195.5">PRD_H_PH.B</text>
<text x="159.3" y="199.2">PF2</text>
<text x="287.5" y="200.9">MOS_DS_H_PH.B</text>
<text x="110.5" y="209.7">TLP_H_PH.B</text>
<text x="162.3" y="205.8">100nF</text>
<text x="175.6" y="204.5">470uf</text>
<text x="231.4" y="206.1">FRD_H_PH.B</text>
<text x="263.5" y="207.9">R_SNUB_H_PH.B</text>
<text x="188.2" y="211.4">RG_H_PH.B</text>
<text x="78" y="220.2">R_IN_U_PH.B</text>
<text x="226.1" y="216.7">Q3</text>
<text x="235.2" y="218.5">MUR460</text>
<text x="225.4" y="223.9">IRFP064NPBF</text>
<text x="265.3" y="222.1">C_SNUB_H_PH.B</text>
<text x="383.9" y="239.2">1729131</text>
<text x="383.9" y="235.9">P1</text>
<text x="176" y="245.2">47uF</text>
<text x="176" y="242.2">C1</text>
<text x="9.3" y="249.8">2501S-7P_C169003</text>
<text x="9.3" y="246.8">CN2</text>
<text x="189.2" y="280.2">PRD_L_PH.B</text>
<text x="105.5" y="282.1">TLP_L_PH.B</text>
<text x="287.5" y="282">MOS_DS_L_PH.B</text>
<text x="71.3" y="292.6">R_IN_L_PH.B</text>
<text x="231.7" y="292.6">FRD_L_PH.B</text>
<text x="258.2" y="289">R_SNUB_L_PH.B</text>
<text x="190.3" y="294.4">RG_L_PH.B</text>
<text x="226.1" y="299.6">Q4</text>
<text x="236.9" y="304.9">MUR460</text>
<text x="260" y="303.2">C_SNUB_L_PH.B</text>
<text x="209.6" y="306.7">IRFP064NPBF</text>
<text x="134.7" y="329.7">BSD_PH.C</text>
<text x="188.9" y="347.3">PRD_H_PH.C</text>
<text x="158.8" y="352.6">PF3</text>
<text x="175.3" y="352.7">BSC_PH.C</text>
<text x="289.2" y="352.6">MOS_DS_H_PH.C</text>
<text x="107" y="359.7">TLP_H_PH.C</text>
<text x="158.7" y="355.7">100nF</text>
<text x="175.3" y="355.7">470uF</text>
<text x="227.9" y="356.1">FRD_H_PH.C</text>
<text x="260" y="357.8">R_SNUB_H_PH.C</text>
<text x="184.7" y="361.4">RG_H_PH.C</text>
<text x="74.5" y="370.2">R_IN_U_PH.C</text>
<text x="222.6" y="369.8">IRFP064NPBF</text>
<text x="222.6" y="366.6">Q5</text>
<text x="231.6" y="368.4">MUR460</text>
<text x="261.8" y="372">C_SNUB_H_PH.C</text>
<text x="102" y="432">TLP_L_PH.C</text>
<text x="185.7" y="430.1">PRD_L_PH.C</text>
<text x="289.2" y="433.7">MOS_DS_L_PH.C</text>
<text x="67.7" y="442.6">R_IN_L_PH.C</text>
<text x="228.1" y="442.5">FRD_L_PH.C</text>
<text x="254.7" y="439">R_SNUB_L_PH.C</text>
<text x="186.7" y="444.3">RG_L_PH.C</text>
<text x="222.6" y="449.5">Q6</text>
<text x="222.6" y="452.7">IRFP064NPBF</text>
<text x="231.6" y="454.8">MUR460</text>
<text x="256.5" y="453.2">C_SNUB_L_PH.C</text>
</g>
<g font-size="1.8" fill="#800">
<text x="99.5" y="89.8">SHIELD</text>
<text x="96" y="163.9">SHIELD</text>
<text x="104.8" y="234.4">SHIELD</text>
<text x="101.2" y="308.5">SHIELD</text>
<text x="101.2" y="384.3">SHIELD</text>
<text x="97.7" y="458.4">SHIELD</text>
</g>
</svg>
